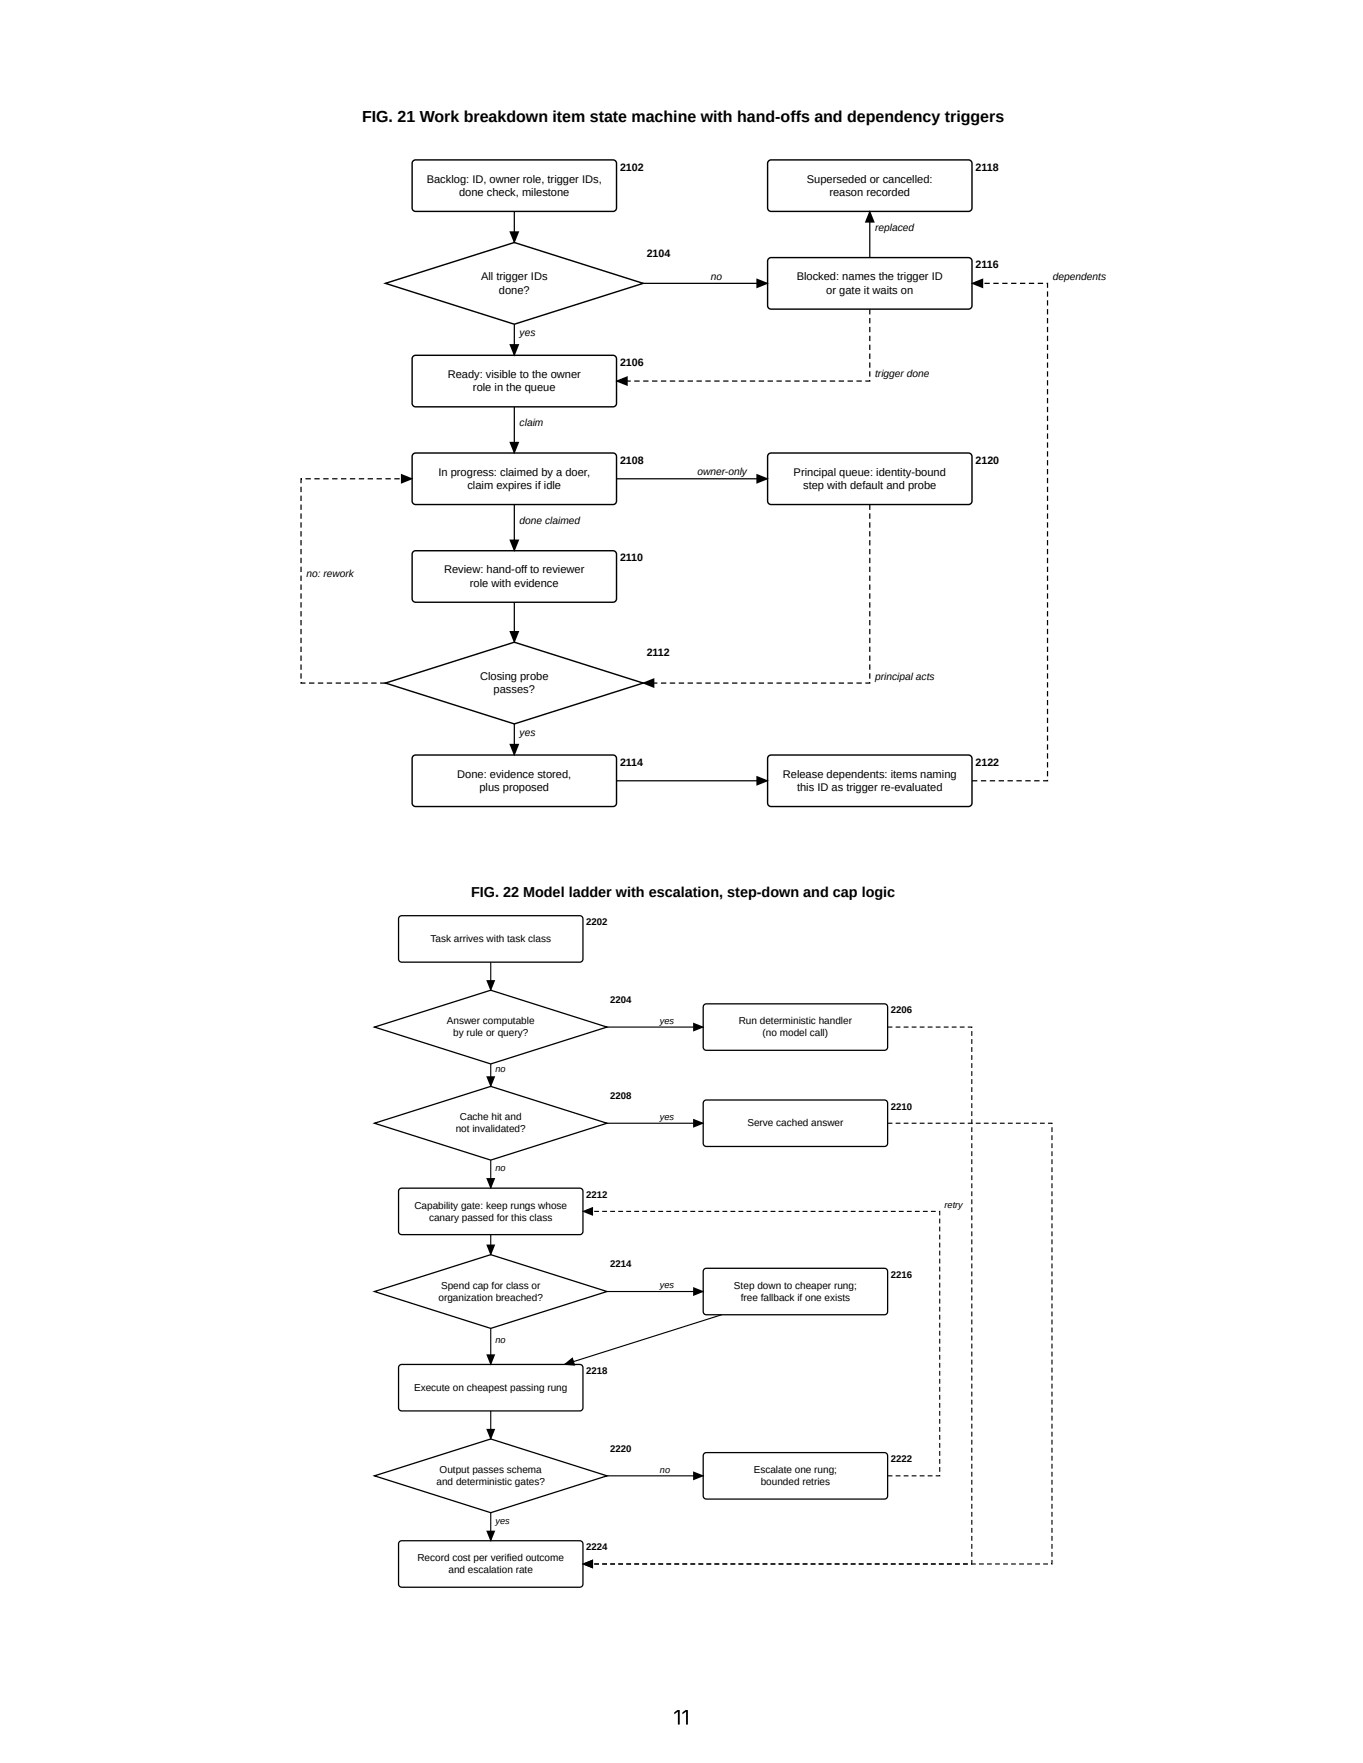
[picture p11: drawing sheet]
<svg xmlns="http://www.w3.org/2000/svg" width="216mm" height="279mm" viewBox="0 0 216 279" stroke-linecap="round" stroke-linejoin="round" font-family="sans-serif">
<path d="M65.4 25.5l.4-.2h31.3a.56 .56 0 0 1 .6 .6v7a.56 .56 0 0 1-.6 .6h-31.3a.56 .56 0 0 1-.5-.6v-7z" fill="none" stroke="#000" stroke-width=".23"/>
<path d="M61.1 44.9l20.4-6.5 20.4 6.5-20.4 6.5z" fill="#fff"/>
<path d="M61.1 44.9l20.4-6.5 20.4 6.5-20.4 6.5z" fill="none" stroke="#000" stroke-width=".23"/>
<path d="M65.4 56.5l.4-.2h31.3a.56 .56 0 0 1 .6 .6v7a.56 .56 0 0 1-.6 .6h-31.3a.56 .56 0 0 1-.5-.6v-7z" fill="#fff"/>
<path d="M65.4 56.5l.4-.2h31.3a.56 .56 0 0 1 .6 .6v7a.56 .56 0 0 1-.6 .6h-31.3a.56 .56 0 0 1-.5-.6v-7z" fill="none" stroke="#000" stroke-width=".23"/>
<path d="M65.4 72l.4-.2h31.3a.56 .56 0 0 1 .6 .6v7a.56 .56 0 0 1-.6 .6h-31.3a.56 .56 0 0 1-.5-.6v-7z" fill="#fff"/>
<path d="M65.4 72l.4-.2h31.3a.56 .56 0 0 1 .6 .6v7a.56 .56 0 0 1-.6 .6h-31.3a.56 .56 0 0 1-.5-.6v-7z" fill="none" stroke="#000" stroke-width=".23"/>
<path d="M65.4 87.4l.4-.1h31.3a.56 .56 0 0 1 .6 .5v7.1a.56 .56 0 0 1-.6 .5h-31.3a.56 .56 0 0 1-.5-.5v-7.1z" fill="#fff"/>
<path d="M65.4 87.4l.4-.1h31.3a.56 .56 0 0 1 .6 .5v7.1a.56 .56 0 0 1-.6 .5h-31.3a.56 .56 0 0 1-.5-.5v-7.1z" fill="none" stroke="#000" stroke-width=".23"/>
<path d="M61.1 108.3l20.4-6.5 20.4 6.5-20.4 6.4z" fill="#fff"/>
<path d="M61.1 108.3l20.4-6.5 20.4 6.5-20.4 6.4z" fill="none" stroke="#000" stroke-width=".23"/>
<path d="M65.4 119.8l.4-.1h31.3a.56 .56 0 0 1 .6 .5v7.1a.56 .56 0 0 1-.6 .5h-31.3a.56 .56 0 0 1-.5-.5v-7.1z" fill="#fff"/>
<path d="M65.4 119.8l.4-.1h31.3a.56 .56 0 0 1 .6 .5v7.1a.56 .56 0 0 1-.6 .5h-31.3a.56 .56 0 0 1-.5-.5v-7.1z" fill="none" stroke="#000" stroke-width=".23"/>
<path d="M121.8 41l.4-.2h31.2a.56 .56 0 0 1 .6 .6v7a.56 .56 0 0 1-.6 .6h-31.2a.56 .56 0 0 1-.6-.6v-7z" fill="#fff"/>
<path d="M121.8 41l.4-.2h31.2a.56 .56 0 0 1 .6 .6v7a.56 .56 0 0 1-.6 .6h-31.2a.56 .56 0 0 1-.6-.6v-7z" fill="none" stroke="#000" stroke-width=".23"/>
<path d="M121.8 25.5l.4-.2h31.2a.56 .56 0 0 1 .6 .6v7a.56 .56 0 0 1-.6 .6h-31.2a.56 .56 0 0 1-.6-.6v-7z" fill="#fff"/>
<path d="M121.8 25.5l.4-.2h31.2a.56 .56 0 0 1 .6 .6v7a.56 .56 0 0 1-.6 .6h-31.2a.56 .56 0 0 1-.6-.6v-7z" fill="none" stroke="#000" stroke-width=".23"/>
<path d="M121.8 72l.4-.2h31.2a.56 .56 0 0 1 .6 .6v7a.56 .56 0 0 1-.6 .6h-31.2a.56 .56 0 0 1-.6-.6v-7z" fill="#fff"/>
<path d="M121.8 72l.4-.2h31.2a.56 .56 0 0 1 .6 .6v7a.56 .56 0 0 1-.6 .6h-31.2a.56 .56 0 0 1-.6-.6v-7z" fill="none" stroke="#000" stroke-width=".23"/>
<path d="M121.8 119.8l.4-.1h31.2a.56 .56 0 0 1 .6 .5v7.1a.56 .56 0 0 1-.6 .5h-31.2a.56 .56 0 0 1-.6-.5v-7.1z" fill="#fff"/>
<path d="M121.8 119.8l.4-.1h31.2a.56 .56 0 0 1 .6 .5v7.1a.56 .56 0 0 1-.6 .5h-31.2a.56 .56 0 0 1-.6-.5v-7.1z" fill="none" stroke="#000" stroke-width=".23"/>
<path d="M81.5 33.5v4.9M137.8 33.5v7.3M81.5 51.4v4.9M101.9 44.9h19.7M81.5 64.5v7.3M81.5 80v7.3M97.7 75.9h23.9M81.5 95.4v6.4M81.5 114.7v5M97.7 123.7h23.9" fill="none" stroke="#000" stroke-width=".2"/>
<g fill="#000">
<path d="M80.7 36.7h1.6l-.8 1.9zM137.8 33.3l.8 2h-1.6zM80.7 54.5h1.6l-.8 2zM119.8 44.1l2 .8-2 .8zM153.8 44.9l1.9-.8v1.6zM63.5 75.1l2 .8-2 .8zM80.7 70h1.6l-.8 2zM97.5 60.4l1.9-.8v1.6zM119.8 75.1l2 .8-2 .8zM80.7 85.5h1.6l-.8 2zM80.7 100h1.6l-.8 2zM80.7 117.9h1.6l-.8 2z"/>
<path d="M101.7 108.3l2-.8v1.5zM119.8 122.9l2 .8-2 .8z"/>
<path d="M137.7 49h.2v.8h-.2zM137.7 50.4h.2v.8h-.2zM137.7 51.8h.2v.8h-.2zM137.7 53.2h.2v.9h-.2zM137.7 54.6h.2v.9h-.2zM137.7 56h.2v.9h-.2zM137.7 57.4h.2v.9h-.2zM137.7 58.8h.2v.9h-.2zM137.1 60.3h.7v.1h-.1v-.1h.2v.2h-.8zM135.7 60.3h.8v.2h-.8zM134.3 60.3h.8v.2h-.8zM132.8 60.3h.9v.2h-.9zM131.4 60.3h.9v.2h-.9zM130 60.3h.9v.2h-.9zM128.6 60.3h.9v.2h-.9zM127.2 60.3h.9v.2h-.9zM125.8 60.3h.9v.2h-.9zM124.4 60.3h.8v.2h-.8zM123 60.3h.8v.2h-.8zM121.6 60.3h.8v.2h-.8zM120.2 60.3h.8v.2h-.8zM118.8 60.3h.8v.2h-.8zM117.4 60.3h.8v.2h-.8zM116 60.3h.8v.2h-.8zM114.5 60.3h.9v.2h-.9zM113.1 60.3h.9v.2h-.9zM111.7 60.3h.9v.2h-.9zM110.3 60.3h.9v.2h-.9zM108.9 60.3h.9v.2h-.9zM107.5 60.3h.9v.2h-.9zM106.1 60.3h.8v.2h-.8zM104.7 60.3h.8v.2h-.8zM103.3 60.3h.8v.2h-.8zM101.9 60.3h.8v.2h-.8zM100.5 60.3h.8v.2h-.8zM99.1 60.3h.8v.2h-.8zM97.7 60.3h.8v.2h-.8z"/>
<path d="M137.7 80h.2v.8h-.2zM137.7 81.4h.2v.8h-.2zM137.7 82.8h.2v.8h-.2zM137.7 84.2h.2v.8h-.2zM137.7 85.6h.2v.8h-.2zM137.7 87h.2v.8h-.2zM137.7 88.4h.2v.8h-.2zM137.7 89.8h.2v.9h-.2zM137.7 91.2h.2v.9h-.2zM137.7 92.6h.2v.9h-.2zM137.7 94h.2v.9h-.2zM137.7 95.4h.2v.9h-.2zM137.7 96.9h.2v.8h-.2zM137.7 98.3h.2v.8h-.2zM137.7 99.7h.2v.8h-.2zM137.7 101.1h.2v.8h-.2zM137.7 102.5h.2v.8h-.2zM137.7 103.9h.2v.8h-.2zM137.7 105.3h.2v.8h-.2zM137.7 106.7h.2v.8h-.2zM137.1 108.2h.7v.1h-.1v-.2h.2v.3h-.8zM135.7 108.2h.8v.2h-.8zM134.3 108.2h.8v.2h-.8zM132.8 108.2h.9v.2h-.9zM131.4 108.2h.9v.2h-.9zM130 108.2h.9v.2h-.9zM128.6 108.2h.9v.2h-.9zM127.2 108.2h.9v.2h-.9zM125.8 108.2h.9v.2h-.9zM124.4 108.2h.8v.2h-.8zM123 108.2h.8v.2h-.8zM121.6 108.2h.8v.2h-.8zM120.2 108.2h.8v.2h-.8zM118.8 108.2h.8v.2h-.8zM117.4 108.2h.8v.2h-.8zM116 108.2h.8v.2h-.8zM114.5 108.2h.9v.2h-.9zM113.1 108.2h.9v.2h-.9zM111.7 108.2h.9v.2h-.9zM110.3 108.2h.9v.2h-.9zM108.9 108.2h.9v.2h-.9zM107.5 108.2h.9v.2h-.9zM106.1 108.2h.8v.2h-.8zM104.7 108.2h.8v.2h-.8zM103.3 108.2h.8v.2h-.8zM101.9 108.2h.8v.2h-.8z"/>
<path d="M60.2 108.2h.9v.2h-.9zM58.8 108.2h.8v.2h-.8zM57.4 108.2h.8v.2h-.8zM56 108.2h.8v.2h-.8zM54.6 108.2h.8v.2h-.8zM53.2 108.2h.8v.2h-.8zM51.8 108.2h.8v.2h-.8zM50.4 108.2h.8v.2h-.8zM49 108.2h.8v.2h-.8zM47.6 108.1h.2v.2h-.1v-.1h.7v.2h-.8zM47.6 106.7h.2v.8h-.2zM47.6 105.3h.2v.8h-.2zM47.6 103.9h.2v.8h-.2zM47.6 102.5h.2v.8h-.2zM47.6 101.1h.2v.8h-.2zM47.6 99.7h.2v.8h-.2zM47.6 98.3h.2v.8h-.2zM47.6 96.9h.2v.8h-.2zM47.6 95.4h.2v.9h-.2zM47.6 94h.2v.9h-.2zM47.6 92.6h.2v.9h-.2zM47.6 91.2h.2v.9h-.2zM47.6 89.8h.2v.9h-.2zM47.6 88.4h.2v.8h-.2zM47.6 87h.2v.8h-.2zM47.6 85.6h.2v.8h-.2zM47.6 84.2h.2v.8h-.2zM47.6 82.8h.2v.8h-.2zM47.6 81.4h.2v.8h-.2zM47.6 80h.2v.8h-.2zM47.6 78.6h.2v.8h-.2zM47.6 77.1h.2v.9h-.2zM47.6 75.8h.2v.2h-.1v-.1h.1v.7h-.2zM48.4 75.8h.8v.2h-.8zM49.8 75.8h.8v.2h-.8zM51.2 75.8h.8v.2h-.8zM52.6 75.8h.9v.2h-.9zM54 75.8h.9v.2h-.9zM55.4 75.8h.9v.2h-.9zM56.8 75.8h.9v.2h-.9zM58.2 75.8h.9v.2h-.9zM59.6 75.8h.9v.2h-.9zM61.1 75.8h.8v.2h-.8zM62.5 75.8h.8v.2h-.8zM63.9 75.8h.8v.2h-.8z"/>
<path d="M154 123.6h.8v.2h-.8zM155.4 123.6h.8v.2h-.8zM156.8 123.6h.8v.2h-.8zM158.2 123.6h.8v.2h-.8zM159.6 123.6h.8v.2h-.8zM161 123.6h.8v.2h-.8zM162.4 123.6h.9v.2h-.9zM163.8 123.6h.9v.2h-.9zM165.2 123.6h.7v.1h-.1v-.1h.2v.2h-.8zM165.8 122.2h.2v.8h-.2zM165.8 120.8h.2v.8h-.2zM165.8 119.4h.2v.8h-.2zM165.8 118h.2v.8h-.2zM165.8 116.6h.2v.8h-.2zM165.8 115.2h.2v.8h-.2zM165.8 113.7h.2v.9h-.2zM165.8 112.3h.2v.9h-.2zM165.8 110.9h.2v.9h-.2zM165.8 109.5h.2v.9h-.2zM165.8 108.1h.2v.9h-.2zM165.8 106.7h.2v.8h-.2zM165.8 105.3h.2v.8h-.2zM165.8 103.9h.2v.8h-.2zM165.8 102.5h.2v.8h-.2zM165.8 101.1h.2v.8h-.2zM165.8 99.7h.2v.8h-.2zM165.8 98.3h.2v.8h-.2zM165.8 96.9h.2v.8h-.2zM165.8 95.4h.2v.9h-.2zM165.8 94h.2v.9h-.2zM165.8 92.6h.2v.9h-.2zM165.8 91.2h.2v.9h-.2zM165.8 89.8h.2v.9h-.2zM165.8 88.4h.2v.8h-.2zM165.8 87h.2v.8h-.2zM165.8 85.6h.2v.8h-.2zM165.8 84.2h.2v.8h-.2zM165.8 82.8h.2v.8h-.2zM165.8 81.4h.2v.8h-.2zM165.8 80h.2v.8h-.2zM165.8 78.6h.2v.8h-.2zM165.8 77.1h.2v.9h-.2zM165.8 75.7h.2v.9h-.2zM165.8 74.3h.2v.9h-.2zM165.8 72.9h.2v.9h-.2zM165.8 71.5h.2v.9h-.2zM165.8 70.1h.2v.8h-.2zM165.8 68.7h.2v.8h-.2zM165.8 67.3h.2v.8h-.2zM165.8 65.9h.2v.8h-.2zM165.8 64.5h.2v.8h-.2zM165.8 63.1h.2v.8h-.2zM165.8 61.7h.2v.8h-.2zM165.8 60.3h.2v.8h-.2zM165.8 58.8h.2v.9h-.2zM165.8 57.4h.2v.9h-.2zM165.8 56h.2v.9h-.2zM165.8 54.6h.2v.9h-.2zM165.8 53.2h.2v.9h-.2zM165.8 51.8h.2v.8h-.2zM165.8 50.4h.2v.8h-.2zM165.8 49h.2v.8h-.2zM165.8 47.6h.2v.8h-.2zM165.8 46.2h.2v.8h-.2zM165.8 44.8h.2v.8h-.2v-.7h.1v.1h-.1zM164.4 44.8h.8v.2h-.8zM163 44.8h.8v.2h-.8zM161.6 44.8h.8v.2h-.8zM160.2 44.8h.8v.2h-.8zM158.8 44.8h.8v.2h-.8zM157.3 44.8h.9v.2h-.9zM155.9 44.8h.9v.2h-.9zM154.5 44.8h.9v.2h-.9z"/>
</g>
<g fill="#fff">
<path d="M39.6 138.6h137.2v116.8h-137.2z"/>
<path d="M63.3 145.3l.3-.2h28.2a.51 .51 0 0 1 .5 .5v6.4a.51 .51 0 0 1-.5 .5h-28.2a.51 .51 0 0 1-.5-.5v-6.4z"/>
</g>
<path d="M63.3 145.3l.3-.2h28.2a.51 .51 0 0 1 .5 .5v6.4a.51 .51 0 0 1-.5 .5h-28.2a.51 .51 0 0 1-.5-.5v-6.4z" fill="none" stroke="#000" stroke-width=".2"/>
<path d="M59.3 162.8l18.4-5.9 18.4 5.9-18.4 5.8z" fill="#fff"/>
<path d="M59.3 162.8l18.4-5.9 18.4 5.9-18.4 5.8z" fill="none" stroke="#000" stroke-width=".2"/>
<path d="M111.5 159.2l.4-.1h28.2a.51 .51 0 0 1 .5 .5v6.3a.51 .51 0 0 1-.5 .6h-28.2a.51 .51 0 0 1-.5-.6v-6.3z" fill="#fff"/>
<path d="M111.5 159.2l.4-.1h28.2a.51 .51 0 0 1 .5 .5v6.3a.51 .51 0 0 1-.5 .6h-28.2a.51 .51 0 0 1-.5-.6v-6.3z" fill="none" stroke="#000" stroke-width=".2"/>
<path d="M59.3 178l18.4-5.8 18.4 5.8-18.4 5.9z" fill="#fff"/>
<path d="M59.3 178l18.4-5.8 18.4 5.8-18.4 5.9z" fill="none" stroke="#000" stroke-width=".2"/>
<path d="M111.5 174.5l.4-.2h28.2a.51 .51 0 0 1 .5 .5v6.4a.51 .51 0 0 1-.5 .5h-28.2a.51 .51 0 0 1-.5-.5v-6.4z" fill="#fff"/>
<path d="M111.5 174.5l.4-.2h28.2a.51 .51 0 0 1 .5 .5v6.4a.51 .51 0 0 1-.5 .5h-28.2a.51 .51 0 0 1-.5-.5v-6.4z" fill="none" stroke="#000" stroke-width=".2"/>
<path d="M63.3 188.4l.3-.1h28.2a.51 .51 0 0 1 .5 .5v6.4a.51 .51 0 0 1-.5 .5h-28.2a.51 .51 0 0 1-.5-.5v-6.4z" fill="#fff"/>
<path d="M63.3 188.4l.3-.1h28.2a.51 .51 0 0 1 .5 .5v6.4a.51 .51 0 0 1-.5 .5h-28.2a.51 .51 0 0 1-.5-.5v-6.4z" fill="none" stroke="#000" stroke-width=".2"/>
<path d="M59.3 204.7l18.4-5.9 18.4 5.9-18.4 5.8z" fill="#fff"/>
<path d="M59.3 204.7l18.4-5.9 18.4 5.9-18.4 5.8z" fill="none" stroke="#000" stroke-width=".2"/>
<path d="M111.5 201.1l.4-.1h28.2a.51 .51 0 0 1 .5 .5v6.4a.51 .51 0 0 1-.5 .5h-28.2a.51 .51 0 0 1-.5-.5v-6.4z" fill="#fff"/>
<path d="M111.5 201.1l.4-.1h28.2a.51 .51 0 0 1 .5 .5v6.4a.51 .51 0 0 1-.5 .5h-28.2a.51 .51 0 0 1-.5-.5v-6.4z" fill="none" stroke="#000" stroke-width=".2"/>
<path d="M63.3 216.4l.3-.2h28.2a.51 .51 0 0 1 .5 .5v6.4a.51 .51 0 0 1-.5 .5h-28.2a.51 .51 0 0 1-.5-.5v-6.4z" fill="#fff"/>
<path d="M63.3 216.4l.3-.2h28.2a.51 .51 0 0 1 .5 .5v6.4a.51 .51 0 0 1-.5 .5h-28.2a.51 .51 0 0 1-.5-.5v-6.4z" fill="none" stroke="#000" stroke-width=".2"/>
<path d="M59.3 233.9l18.4-5.9 18.4 5.9-18.4 5.8z" fill="#fff"/>
<path d="M59.3 233.9l18.4-5.9 18.4 5.9-18.4 5.8z" fill="none" stroke="#000" stroke-width=".2"/>
<path d="M111.5 230.4l.4-.2h28.2a.51 .51 0 0 1 .5 .5v6.4a.51 .51 0 0 1-.5 .5h-28.2a.51 .51 0 0 1-.5-.5v-6.4z" fill="#fff"/>
<path d="M111.5 230.4l.4-.2h28.2a.51 .51 0 0 1 .5 .5v6.4a.51 .51 0 0 1-.5 .5h-28.2a.51 .51 0 0 1-.5-.5v-6.4z" fill="none" stroke="#000" stroke-width=".2"/>
<path d="M63.3 244.3l.3-.1h28.2a.51 .51 0 0 1 .5 .5v6.3a.51 .51 0 0 1-.5 .5h-28.2a.51 .51 0 0 1-.5-.5v-6.3z" fill="#fff"/>
<path d="M63.3 244.3l.3-.1h28.2a.51 .51 0 0 1 .5 .5v6.3a.51 .51 0 0 1-.5 .5h-28.2a.51 .51 0 0 1-.5-.5v-6.3z" fill="none" stroke="#000" stroke-width=".2"/>
<path d="M77.7 152.5v4.4M77.7 168.6v3.6M96.1 162.8h15.3M96.1 178h15.3M77.7 183.9v4.4M77.7 195.7v3.1M77.7 210.5v5.7M96.1 204.7h15.3M114.3 208.4l-24.9 7.8M77.7 223.6v4.4M77.7 239.7v4.5M96.1 233.9h15.3" fill="none" stroke="#000" stroke-width=".18"/>
<g fill="#000">
<path d="M77 155.3h1.4l-.7 1.8zM77 170.6h1.4l-.7 1.7zM109.8 162.1l1.8 .7-1.8 .7zM109.8 177.3l1.8 .7-1.8 .7zM77 186.7h1.4l-.7 1.8zM77 197.2h1.4l-.7 1.8zM92.2 192l1.7-.7v1.4zM77 214.6h1.4l-.7 1.8zM89.2 216.3l1.5-1.2 .5 1.3zM109.8 204l1.8 .7-1.8 .7zM77 226.4h1.4l-.7 1.8zM109.8 233.2l1.8 .7-1.8 .7z"/>
<path d="M77 242.6h1.4l-.7 1.8zM92.2 247.9l1.7-.8v1.5z"/>
<path d="M140.6 162.7h.8v.2h-.8zM141.9 162.7h.7v.2h-.7zM143.1 162.7h.8v.2h-.8zM144.4 162.7h.8v.2h-.8zM145.7 162.7h.7v.2h-.7zM146.9 162.7h.8v.2h-.8zM148.2 162.7h.8v.2h-.8zM149.5 162.7h.8v.2h-.8zM150.8 162.7h.7v.2h-.7zM152 162.7h.8v.2h-.8zM153.3 162.7h.7v.2h-.2l.1-.1v.1h-.6zM153.8 163.4h.2v.8h-.2zM153.8 164.7h.2v.7h-.2zM153.8 165.9h.2v.8h-.2zM153.8 167.2h.2v.8h-.2zM153.8 168.5h.2v.7h-.2zM153.8 169.8h.2v.7h-.2zM153.8 171h.2v.8h-.2zM153.8 172.3h.2v.8h-.2zM153.8 173.6h.2v.7h-.2zM153.8 174.8h.2v.8h-.2zM153.8 176.1h.2v.8h-.2zM153.8 177.4h.2v.7h-.2zM153.8 178.6h.2v.8h-.2zM153.8 179.9h.2v.8h-.2zM153.8 181.2h.2v.7h-.2zM153.8 182.5h.2v.7h-.2zM153.8 183.7h.2v.8h-.2zM153.8 185h.2v.8h-.2zM153.8 186.3h.2v.7h-.2zM153.8 187.5h.2v.8h-.2zM153.8 188.8h.2v.8h-.2zM153.8 190.1h.2v.7h-.2zM153.8 191.3h.2v.8h-.2zM153.8 192.6h.2v.8h-.2zM153.8 193.9h.2v.7h-.2zM153.8 195.2h.2v.7h-.2zM153.8 196.4h.2v.8h-.2zM153.8 197.7h.2v.8h-.2zM153.8 199h.2v.7h-.2zM153.8 200.2h.2v.8h-.2zM153.8 201.5h.2v.8h-.2zM153.8 202.8h.2v.7h-.2zM153.8 204h.2v.8h-.2zM153.8 205.3h.2v.8h-.2zM153.8 206.6h.2v.7h-.2zM153.8 207.9h.2v.7h-.2zM153.8 209.1h.2v.8h-.2zM153.8 210.4h.2v.8h-.2zM153.8 211.7h.2v.7h-.2zM153.8 212.9h.2v.8h-.2zM153.8 214.2h.2v.8h-.2zM153.8 215.5h.2v.7h-.2zM153.8 216.7h.2v.8h-.2zM153.8 218h.2v.8h-.2zM153.8 219.3h.2v.7h-.2zM153.8 220.6h.2v.7h-.2zM153.8 221.8h.2v.8h-.2zM153.8 223.1h.2v.8h-.2zM153.8 224.4h.2v.7h-.2zM153.8 225.6h.2v.8h-.2zM153.8 226.9h.2v.8h-.2zM153.8 228.2h.2v.7h-.2zM153.8 229.4h.2v.8h-.2zM153.8 230.7h.2v.8h-.2zM153.8 232h.2v.7h-.2zM153.8 233.3h.2v.7h-.2zM153.8 234.5h.2v.8h-.2zM153.8 235.8h.2v.8h-.2zM153.8 237.1h.2v.7h-.2zM153.8 238.3h.2v.8h-.2zM153.8 239.6h.2v.8h-.2zM153.8 240.9h.2v.7h-.2zM153.8 242.1h.2v.8h-.2zM153.8 243.4h.2v.8h-.2zM153.8 244.7h.2v.7h-.2zM153.8 246h.2v.7h-.2zM153.8 247.2h.2v.7h-.2v-.1l.1 .1h-.1zM152.5 247.8h.8v.1h-.8zM151.3 247.8h.7v.1h-.7zM150 247.8h.8v.1h-.8zM148.7 247.8h.8v.1h-.8zM147.5 247.8h.7v.1h-.7zM146.2 247.8h.7v.1h-.7zM144.9 247.8h.8v.1h-.8zM143.6 247.8h.8v.1h-.8zM142.4 247.8h.7v.1h-.7zM141.1 247.8h.8v.1h-.8zM139.8 247.8h.8v.1h-.8zM138.6 247.8h.7v.1h-.7zM137.3 247.8h.8v.1h-.8zM136 247.8h.8v.1h-.8zM134.8 247.8h.7v.1h-.7zM133.5 247.8h.7v.1h-.7zM132.2 247.8h.8v.1h-.8zM130.9 247.8h.8v.1h-.8zM129.7 247.8h.7v.1h-.7zM128.4 247.8h.8v.1h-.8zM127.1 247.8h.8v.1h-.8zM125.9 247.8h.7v.1h-.7zM124.6 247.8h.8v.1h-.8zM123.3 247.8h.8v.1h-.8zM122.1 247.8h.7v.1h-.7zM120.8 247.8h.7v.1h-.7zM119.5 247.8h.8v.1h-.8zM118.2 247.8h.8v.1h-.8zM117 247.8h.7v.1h-.7zM115.7 247.8h.8v.1h-.8zM114.4 247.8h.8v.1h-.8zM113.2 247.8h.7v.1h-.7zM111.9 247.8h.8v.1h-.8zM110.6 247.8h.8v.1h-.8zM109.4 247.8h.7v.1h-.7zM108.1 247.8h.7v.1h-.7zM106.8 247.8h.8v.1h-.8zM105.5 247.8h.8v.1h-.8zM104.3 247.8h.7v.1h-.7zM103 247.8h.8v.1h-.8zM101.7 247.8h.8v.1h-.8zM100.5 247.8h.7v.1h-.7zM99.2 247.8h.8v.1h-.8zM97.9 247.8h.8v.1h-.8zM96.7 247.8h.7v.1h-.7zM95.4 247.8h.7v.1h-.7zM94.1 247.8h.8v.1h-.8zM92.8 247.8h.8v.1h-.8z"/>
<path d="M140.6 177.9h.8v.2h-.8zM141.9 177.9h.7v.2h-.7zM143.1 177.9h.8v.2h-.8zM144.4 177.9h.8v.2h-.8zM145.7 177.9h.7v.2h-.7zM146.9 177.9h.8v.2h-.8zM148.2 177.9h.8v.2h-.8zM149.5 177.9h.8v.2h-.8zM150.8 177.9h.7v.2h-.7zM152 177.9h.8v.2h-.8zM153.3 177.9h.8v.2h-.8zM154.6 177.9h.7v.2h-.7zM155.8 177.9h.8v.2h-.8zM157.1 177.9h.8v.2h-.8zM158.4 177.9h.7v.2h-.7zM159.6 177.9h.8v.2h-.8zM160.9 177.9h.8v.2h-.8zM162.2 177.9h.8v.2h-.8zM163.5 177.9h.7v.2h-.7zM164.7 177.9h.8v.2h-.8zM166 177.9h.7v.2h-.2l.1-.1v.1h-.6zM166.5 178.6h.2v.8h-.2zM166.5 179.9h.2v.8h-.2zM166.5 181.2h.2v.7h-.2zM166.5 182.5h.2v.7h-.2zM166.5 183.7h.2v.8h-.2zM166.5 185h.2v.8h-.2zM166.5 186.3h.2v.7h-.2zM166.5 187.5h.2v.8h-.2zM166.5 188.8h.2v.8h-.2zM166.5 190.1h.2v.7h-.2zM166.5 191.3h.2v.8h-.2zM166.5 192.6h.2v.8h-.2zM166.5 193.9h.2v.7h-.2zM166.5 195.2h.2v.7h-.2zM166.5 196.4h.2v.8h-.2zM166.5 197.7h.2v.8h-.2zM166.5 199h.2v.7h-.2zM166.5 200.2h.2v.8h-.2zM166.5 201.5h.2v.8h-.2zM166.5 202.8h.2v.7h-.2zM166.5 204h.2v.8h-.2zM166.5 205.3h.2v.8h-.2zM166.5 206.6h.2v.7h-.2zM166.5 207.9h.2v.7h-.2zM166.5 209.1h.2v.8h-.2zM166.5 210.4h.2v.8h-.2zM166.5 211.7h.2v.7h-.2zM166.5 212.9h.2v.8h-.2zM166.5 214.2h.2v.8h-.2zM166.5 215.5h.2v.7h-.2zM166.5 216.7h.2v.8h-.2zM166.5 218h.2v.8h-.2zM166.5 219.3h.2v.7h-.2zM166.5 220.6h.2v.7h-.2zM166.5 221.8h.2v.8h-.2zM166.5 223.1h.2v.8h-.2zM166.5 224.4h.2v.7h-.2zM166.5 225.6h.2v.8h-.2zM166.5 226.9h.2v.8h-.2zM166.5 228.2h.2v.7h-.2zM166.5 229.4h.2v.8h-.2zM166.5 230.7h.2v.8h-.2zM166.5 232h.2v.7h-.2zM166.5 233.3h.2v.7h-.2zM166.5 234.5h.2v.8h-.2zM166.5 235.8h.2v.8h-.2zM166.5 237.1h.2v.7h-.2zM166.5 238.3h.2v.8h-.2zM166.5 239.6h.2v.8h-.2zM166.5 240.9h.2v.7h-.2zM166.5 242.1h.2v.8h-.2zM166.5 243.4h.2v.8h-.2zM166.5 244.7h.2v.7h-.2zM166.5 246h.2v.7h-.2zM166.5 247.2h.2v.7h-.2v-.1l.1 .1h-.1zM165.2 247.8h.8v.1h-.8zM164 247.8h.7v.1h-.7zM162.7 247.8h.8v.1h-.8zM161.4 247.8h.8v.1h-.8zM160.2 247.8h.7v.1h-.7zM158.9 247.8h.7v.1h-.7zM157.6 247.8h.8v.1h-.8zM156.3 247.8h.8v.1h-.8zM155.1 247.8h.7v.1h-.7zM153.8 247.8h.8v.1h-.8zM152.5 247.8h.8v.1h-.8zM151.3 247.8h.7v.1h-.7zM150 247.8h.8v.1h-.8zM148.7 247.8h.8v.1h-.8zM147.5 247.8h.7v.1h-.7zM146.2 247.8h.7v.1h-.7zM144.9 247.8h.8v.1h-.8zM143.6 247.8h.8v.1h-.8zM142.4 247.8h.7v.1h-.7zM141.1 247.8h.8v.1h-.8zM139.8 247.8h.8v.1h-.8zM138.6 247.8h.7v.1h-.7zM137.3 247.8h.8v.1h-.8zM136 247.8h.8v.1h-.8zM134.8 247.8h.7v.1h-.7zM133.5 247.8h.7v.1h-.7zM132.2 247.8h.8v.1h-.8zM130.9 247.8h.8v.1h-.8zM129.7 247.8h.7v.1h-.7zM128.4 247.8h.8v.1h-.8zM127.1 247.8h.8v.1h-.8zM125.9 247.8h.7v.1h-.7zM124.6 247.8h.8v.1h-.8zM123.3 247.8h.8v.1h-.8zM122.1 247.8h.7v.1h-.7zM120.8 247.8h.7v.1h-.7zM119.5 247.8h.8v.1h-.8zM118.2 247.8h.8v.1h-.8zM117 247.8h.7v.1h-.7zM115.7 247.8h.8v.1h-.8zM114.4 247.8h.8v.1h-.8zM113.2 247.8h.7v.1h-.7zM111.9 247.8h.8v.1h-.8zM110.6 247.8h.8v.1h-.8zM109.4 247.8h.7v.1h-.7zM108.1 247.8h.7v.1h-.7zM106.8 247.8h.8v.1h-.8zM105.5 247.8h.8v.1h-.8zM104.3 247.8h.7v.1h-.7zM103 247.8h.8v.1h-.8zM101.7 247.8h.8v.1h-.8zM100.5 247.8h.7v.1h-.7zM99.2 247.8h.8v.1h-.8zM97.9 247.8h.8v.1h-.8zM96.7 247.8h.7v.1h-.7zM95.4 247.8h.7v.1h-.7zM94.1 247.8h.8v.1h-.8zM92.8 247.8h.8v.1h-.8z"/>
<path d="M140.6 233.8h.8v.2h-.8zM141.9 233.8h.7v.2h-.7zM143.1 233.8h.8v.2h-.8zM144.4 233.8h.8v.2h-.8zM145.7 233.8h.7v.2h-.7zM146.9 233.8h.8v.2h-.8zM148.2 233.8h.7v.1l-.1-.1h.1v.2h-.7zM148.8 232.5h.1v.8h-.1zM148.8 231.2h.1v.8h-.1zM148.8 230h.1v.7h-.1zM148.8 228.7h.1v.7h-.1zM148.8 227.4h.1v.8h-.1zM148.8 226.1h.1v.8h-.1zM148.8 224.9h.1v.7h-.1zM148.8 223.6h.1v.8h-.1zM148.8 222.3h.1v.8h-.1zM148.8 221.1h.1v.7h-.1zM148.8 219.8h.1v.8h-.1zM148.8 218.5h.1v.8h-.1zM148.8 217.3h.1v.7h-.1zM148.8 216h.1v.7h-.1zM148.8 214.7h.1v.8h-.1zM148.8 213.4h.1v.8h-.1zM148.8 212.2h.1v.7h-.1zM148.8 210.9h.1v.8h-.1zM148.8 209.6h.1v.8h-.1zM148.8 208.4h.1v.7h-.1zM148.8 207.1h.1v.8h-.1zM148.8 205.8h.1v.8h-.1zM148.8 204.6h.1v.7h-.1zM148.8 203.3h.1v.7h-.1zM148.8 202h.1v.8h-.1zM148.8 200.7h.1v.8h-.1zM148.8 199.5h.1v.7h-.1zM148.8 198.2h.1v.8h-.1zM148.8 196.9h.1v.8h-.1zM148.8 195.7h.1v.7h-.1zM148.8 194.4h.1v.8h-.1zM148.8 193.1h.1v.8h-.1zM148.7 191.9h.2v.7h-.1v-.6h.1l-.2 .1zM147.5 191.9h.7v.2h-.7zM146.2 191.9h.7v.2h-.7zM144.9 191.9h.8v.2h-.8zM143.6 191.9h.8v.2h-.8zM142.4 191.9h.7v.2h-.7zM141.1 191.9h.8v.2h-.8zM139.8 191.9h.8v.2h-.8zM138.6 191.9h.7v.2h-.7zM137.3 191.9h.8v.2h-.8zM136 191.9h.8v.2h-.8zM134.8 191.9h.7v.2h-.7zM133.5 191.9h.7v.2h-.7zM132.2 191.9h.8v.2h-.8zM130.9 191.9h.8v.2h-.8zM129.7 191.9h.7v.2h-.7zM128.4 191.9h.8v.2h-.8zM127.1 191.9h.8v.2h-.8zM125.9 191.9h.7v.2h-.7zM124.6 191.9h.8v.2h-.8zM123.3 191.9h.8v.2h-.8zM122.1 191.9h.7v.2h-.7zM120.8 191.9h.7v.2h-.7zM119.5 191.9h.8v.2h-.8zM118.2 191.9h.8v.2h-.8zM117 191.9h.7v.2h-.7zM115.7 191.9h.8v.2h-.8zM114.4 191.9h.8v.2h-.8zM113.2 191.9h.7v.2h-.7zM111.9 191.9h.8v.2h-.8zM110.6 191.9h.8v.2h-.8zM109.4 191.9h.7v.2h-.7zM108.1 191.9h.7v.2h-.7zM106.8 191.9h.8v.2h-.8zM105.5 191.9h.8v.2h-.8zM104.3 191.9h.7v.2h-.7zM103 191.9h.8v.2h-.8zM101.7 191.9h.8v.2h-.8zM100.5 191.9h.7v.2h-.7zM99.2 191.9h.8v.2h-.8zM97.9 191.9h.8v.2h-.8zM96.7 191.9h.7v.2h-.7zM95.4 191.9h.7v.2h-.7zM94.1 191.9h.8v.2h-.8zM92.8 191.9h.8v.2h-.8z"/>
</g>
<text font-size="3.2" x="106.7" y="273.3">11</text>
<text font-size="2.5" x="57.3" y="19.3">FIG. 21 Work breakdown item state machine with hand-offs and dependency triggers</text>
<text font-size="2.3" x="74.6" y="142.2">FIG. 22 Model ladder with escalation, step-down and cap logic</text>
<g font-size="1.8">
<text x="67.6" y="28.9">Backlog: ID, owner role, trigger IDs,</text>
<text x="127.8" y="28.9">Superseded or cancelled:</text>
<text x="72.7" y="31">done check, milestone</text>
<text x="131.4" y="31">reason recorded</text>
<text x="76.2" y="44.4">All trigger IDs</text>
<text x="79" y="46.5">done?</text>
<text x="126.2" y="44.4">Blocked: names the trigger ID</text>
<text x="130.9" y="46.5">or gate it waits on</text>
<text x="70.9" y="59.9">Ready: visible to the owner</text>
<text x="74.9" y="62">role in the queue</text>
<text x="69.5" y="75.4">In progress: claimed by a doer,</text>
<text x="74" y="77.5">claim expires if idle</text>
<text x="125.7" y="75.4">Principal queue: identity-bound</text>
<text x="127.2" y="77.5">step with default and probe</text>
<text x="70.3" y="90.9">Review: hand-off to reviewer</text>
<text x="74.4" y="93">role with evidence</text>
<text x="76" y="107.8">Closing probe</text>
<text x="78.2" y="109.9">passes?</text>
<text x="72.4" y="123.2">Done: evidence stored,</text>
<text x="75.9" y="125.4">plus proposed</text>
<text x="124" y="123.2">Release dependents: items naming</text>
<text x="126.2" y="125.4">this ID as trigger re-evaluated</text>
</g>
<g font-size="1.7">
<text x="98.2" y="27">2102</text>
<text x="154.5" y="27">2118</text>
<text x="102.4" y="40.7">2104</text>
<text x="154.5" y="42.5">2116</text>
<text x="98.2" y="58">2106</text>
<text x="98.2" y="73.5">2108</text>
<text x="154.5" y="73.5">2120</text>
<text x="98.2" y="89">2110</text>
<text x="102.4" y="104">2112</text>
<text x="98.2" y="121.3">2114</text>
<text x="154.5" y="121.3">2122</text>
</g>
<g font-size="1.6">
<text x="138.6" y="36.6">replaced</text>
<text x="112.6" y="44.3">no</text>
<text x="166.8" y="44.3">dependents</text>
<text x="82.3" y="53.3">yes</text>
<text x="138.6" y="59.8">trigger done</text>
<text x="82.3" y="67.6">claim</text>
<text x="110.5" y="75.3">owner-only</text>
<text x="82.3" y="83.1">done claimed</text>
<text x="48.5" y="91.5">no: rework</text>
<text x="138.6" y="107.7">principal acts</text>
<text x="82.3" y="116.6">yes</text>
<text x="68.2" y="149.3">Task arrives with task class</text>
<text x="70.8" y="162.3">Answer computable</text>
<text x="71.8" y="164.2">by rule or query?</text>
<text x="117" y="162.3">Run deterministic handler</text>
<text x="120.8" y="164.2">(no model call)</text>
<text x="72.2" y="179.5">not invalidated?</text>
<text x="72.8" y="177.6">Cache hit and</text>
<text x="118.4" y="178.5">Serve cached answer</text>
<text x="65.6" y="191.5">Capability gate: keep rungs whose</text>
<text x="68" y="193.4">canary passed for this class</text>
<text x="69.5" y="206.1">organization breached?</text>
<text x="69.9" y="204.2">Spend cap for class or</text>
<text x="116.3" y="204.2">Step down to cheaper rung;</text>
<text x="117.3" y="206.1">free fallback if one exists</text>
<text x="65.6" y="220.4">Execute on cheapest passing rung</text>
<text x="69.6" y="233.4">Output passes schema</text>
<text x="119.4" y="233.4">Escalate one rung;</text>
<text x="69.1" y="235.3">and deterministic gates?</text>
<text x="120.5" y="235.3">bounded retries</text>
<text x="66.1" y="247.4">Record cost per verified outcome</text>
<text x="71" y="249.3">and escalation rate</text>
</g>
<g font-size="1.5">
<text x="92.8" y="146.6">2202</text>
<text x="96.7" y="159">2204</text>
<text x="141.1" y="160.6">2206</text>
<text x="104.5" y="162.3">yes</text>
<text x="78.5" y="169.9">no</text>
<text x="96.7" y="174.2">2208</text>
<text x="104.5" y="177.5">yes</text>
<text x="141.1" y="175.8">2210</text>
<text x="78.5" y="185.6">no</text>
<text x="92.8" y="189.8">2212</text>
<text x="149.6" y="191.5">retry</text>
<text x="96.7" y="200.9">2214</text>
<text x="141.1" y="202.5">2216</text>
<text x="104.5" y="204.2">yes</text>
<text x="78.5" y="212.9">no</text>
<text x="92.8" y="217.8">2218</text>
<text x="96.7" y="230.1">2220</text>
<text x="104.5" y="233.4">no</text>
<text x="141.1" y="231.7">2222</text>
<text x="78.5" y="241.4">yes</text>
<text x="92.8" y="245.7">2224</text>
</g>
</svg>
